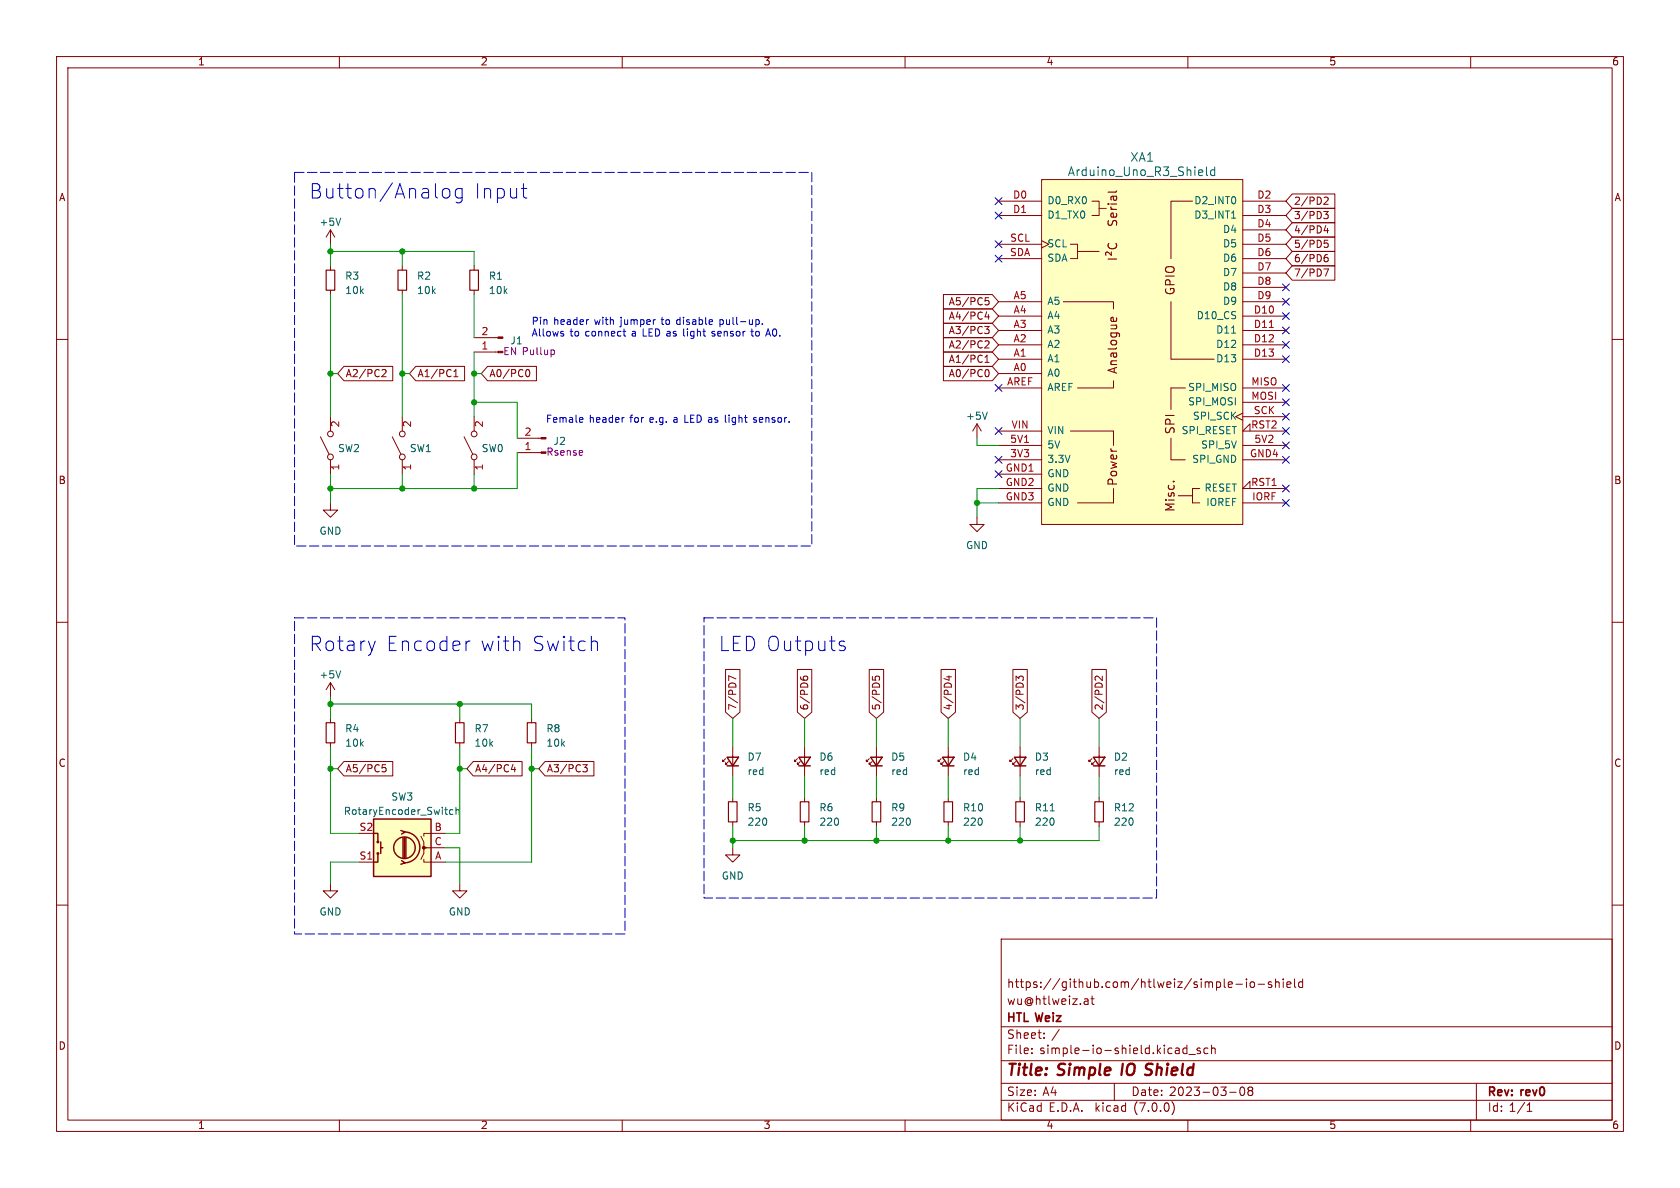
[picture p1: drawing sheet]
<svg xmlns="http://www.w3.org/2000/svg" width="297mm" height="210mm" viewBox="0 0 297 210" stroke-linecap="round" stroke-linejoin="round" font-family="sans-serif">
<g fill="none" stroke="#840000" stroke-width=".18">
<path d="M10 10h277v190h-277zM12 12h273v186h-273zM60 10v2M110 10v2M160 10v2M210 10v2M260 10v2M176.5 35.6h7.6M176.5 38.1h7.6M184.1 31.8h35.6v60.9h-35.6zM193 35.6h1.3v2.5h-1.3M194.3 36.8h1.3"/>
<path d="M210.8 35.6h-3.8v10.1M219.7 35.6h7.6M219.7 38.1h7.6M228.4 36.8h7.6v2.6h-7.6l-1.1-1.3zM228.4 34.3h7.6v2.5h-7.6l-1.1-1.2zM228.4 39.4h7.6v2.5h-7.6l-1.1-1.3zM234 37.4h.8l-.4 .5 .3 .1 .1 .4-.2 .3h-.4M234.1 34.9l.5-.1 .2 .4-.8 .9h.8M234.4 39.9l-.3 .9h.8M10 60h2M58.4 40.6v2.6M58.4 47v.8"/>
<path d="M58.4 51.3v.8M58.4 40.6l-.7 1.3M58.4 40.6l.8 1.3M71.1 47v.8M71.1 51.3v.8M83.8 47v.8M83.8 51.3v.8M83.8 59.7h4.2M166.8 57.1h8.6l1.1 1.3-1.1 1.3h-8.6zM166.8 59.7h8.6l1.1 1.3-1.1 1.2h-8.6zM166.8 52.1h8.6l1.1 1.2-1.1 1.3h-8.6zM166.8 54.6h8.6l1.1 1.3-1.1 1.3h-8.6z"/>
<path d="M174.1 57.7h.8l-.5 .5 .4 .1v.6l-.2 .1-.5-.1M174.2 53.2l.4-.1 .3 .3-.2 .4h-.5M174.2 52.6h.6M174.4 55.1l-.3 .9h.8M174.7 55.6v.8M176.5 58.4h7.6M176.5 55.9h7.6M176.5 53.3h7.6M176.5 43.2h7.6M176.5 45.7h7.6M184.1 42.5l1.3 .7-1.3 .6M188 53.3h8.8v1.3"/>
<path d="M189.2 43.2h1.3v2.5h-1.3M190.5 44.5h3.8M207 53.3v10.2h7.6M219.7 58.4h7.6M219.7 55.9h7.6M219.7 53.3h7.6M219.7 40.6h7.6M219.7 43.2h7.6M219.7 45.7h7.6M219.7 48.3h7.6M219.7 50.8h7.6M228.4 44.4h7.6v2.6h-7.6l-1.1-1.3z"/>
<path d="M228.4 41.9h7.6v2.6h-7.6l-1.1-1.3zM228.4 47h7.6v2.5h-7.6l-1.1-1.2zM234 47.5h.9l-.6 1.3M234.1 43h.5l.2 .2-.1 .5h-.6M234.1 42.5h.6M234.2 45.6l.4-.1 .2 .2-.1 .5h-.5M234.7 45l-.4 .1-.2 .2M234.7 40.4v.8M285 60h2M56.6 77.2l1.6 3.1M58.4 73.7v2.5M60.8 64.8h8.6v2.5h-8.6l-1.1-1.3z"/>
<path d="M67.7 65.3l.4 .1 .2 .3-.8 .9h.8M69.3 77.2l1.6 3.1M71.1 73.7v2.5M73.5 64.8h8.6v2.5h-8.6l-1.1-1.3zM80.2 66.6h.8M80.2 65.7l.4-.4v1.3M82 77.2l1.6 3.1M83.8 73.7v2.5M83.8 62.2h4.2M86.2 64.8h8.6v2.5h-8.6l-1.1-1.3zM91.4 77.5h4.3M93.1 65.4l.1-.1a.68 .68 0 0 1 .5 .7 .68 .68 0 0 1-.5 .6l-.1-.1"/>
<path d="M166.8 64.8h8.6l1.1 1.2-1.1 1.3h-8.6zM166.8 62.2h8.6l1.1 1.3-1.1 1.3h-8.6zM172.7 74.9l-.7 1.3M172.7 74.9v2.6M172.7 74.9l.8 1.3M174.1 64.1h.8M174.1 63.2l.4-.4v1.3M174.2 65.6l.2-.3a.68 .68 0 0 1 .5 .7 .68 .68 0 0 1-.5 .6l-.2-.2M174.2 60.3l.4-.1 .3 .4-.8 .9h.8M176.5 78.7h7.6M176.5 66h7.6M176.5 63.5h7.6"/>
<path d="M176.5 61h7.6M176.5 68.6h7.6M176.5 76.2h7.6M189.2 76.2h7.6zM196.8 67.3v1.3h-6.3M196.8 76.2v2.5M207 77.5v3.8zM207 68.6v3.8zM207 68.6h2.5zM219.7 73l-1.3 .7 1.3 .6M219.7 78.7h7.6M219.7 63.5h7.6"/>
<path d="M219.7 61h7.6M219.7 68.6h7.6M219.7 71.1h7.6M219.7 73.7h7.6M221 76.2v-1.3l-1.3 1.3h7.6M58.4 88.9v1.3h1.3l-1.3 1.2-1.3-1.2h1.3M58.4 81.3v2.5M71.1 81.3v2.5M83.8 81.3v2.5M91.4 80h4.3M172.7 91.4v1.3h1.3l-1.3 1.3-1.3-1.3h1.3M176.5 81.3h7.6"/>
<path d="M176.5 83.8h7.6M176.5 86.4h7.6M176.5 88.9h7.6M190.5 88.9h6.3zM196.8 86.4v2.5M207 81.3h2.5zM208.3 87.6h2.5zM210.8 86.4v2.5zM210.8 88.9h1.3zM210.8 86.4h1.3zM219.7 81.3h7.6M219.7 88.9h7.6"/>
<path d="M221 86.4v-1.3l-1.3 1.3h7.6M10 110h2M128.3 118.3h2.5v7.6l-1.3 1.1-1.2-1.1zM141 118.3h2.5v7.6l-1.3 1.1-1.2-1.1zM141.5 119.6l.1 .4 .2 .2M153.7 118.3h2.5v7.6l-1.3 1.1-1.2-1.1zM154.2 119.6v.6M166.4 118.3h2.5v7.6l-1.3 1.1-1.2-1.1zM167.4 119.6h.8M167.8 119.5v.7l-.9-.3M179.1 118.3h2.5v7.6l-1.3 1.1-1.2-1.1zM193 118.3h2.6v7.6l-1.3 1.1-1.3-1.1z"/>
<path d="M194.9 119.5v.8l-.9-.8-.4 .3 .1 .4M285 110h2M58.4 120.7v2.5M58.4 127v.8M58.4 131.3v.8M58.4 120.7l-.7 1.2M58.4 120.7l.8 1.2M60.8 134.6h8.6v2.6h-8.6l-1.1-1.3zM67.6 135.2h.6M67.7 135.7h.3l.3 .2-.1 .4-.5 .1M81.3 127v.8M81.3 131.3v.8"/>
<path d="M83.7 134.6h8.6v2.6h-8.6l-1.2-1.3zM90.7 135.1l-.3 .9h.8M91 135.6v.8M94 127v.8M94 131.3v.8M96.4 134.6h8.6v2.6h-8.6l-1.2-1.3zM103 135.2h.8l-.4 .5 .4 .1v.4l-.2 .2h-.4M128.3 134.1l-.5 .5v-.2v.2h.2M128.8 134.6l-.5 .5v-.2v.2h.2M129.5 132.1v5.1M130.1 120l-1.3-.5v.8M141 134.1l-.5 .5v-.2v.2h.2"/>
<path d="M141.5 134.6l-.5 .5v-.2v.2h.2M142.1 120.1l-.1-.3 .3-.3 .4 .1v.5M142.2 132.1v5.1M153.7 134.1l-.5 .5v-.2v.2h.2M154.2 134.6l-.5 .5v-.2v.2h.2M154.8 120.2l-.1-.4 .3-.3 .4 .1v.6M154.9 132.1v5.1M166.4 134.1l-.5 .5v-.2v.2h.2M166.9 134.6l-.5 .5v-.2v.2h.2M167.6 132.1v5.1M179.1 134.1l-.5 .5v-.2v.2h.2M179.6 134.6l-.5 .5v-.2v.2h.2"/>
<path d="M180.3 132.1v5.1M180.9 120.1v-.3l-.2-.3-.5 .1-.1 .3-.5-.4v.8M193 134.1l-.5 .5v-.2v.2h.3M193.5 134.6l-.5 .5v-.2v.2h.3M194.3 132.1v5.1M10 160h2M58.4 156.2v1.3h1.3l-1.3 1.3-1.3-1.3h1.3M63.5 152.4h2.5M74.4 147.8l.5 1v1.1h3.8M74.9 151.9v.5h3.8M75.4 149.9h-.5v1l-.5 1M78.7 147.3h-3.8v.5"/>
<path d="M81.3 156.2v1.3h1.2l-1.2 1.3-1.3-1.3h1.3M129.5 149.9v1.2h1.3l-1.3 1.3-1.2-1.3h1.2M129.5 141v.7M129.5 145.3v.8M142.2 141v.7M142.2 145.3v.8M154.9 141v.7M154.9 145.3v.8M167.6 141v.7M167.6 145.3v.8M180.3 141v.7M180.3 145.3v.8"/>
<path d="M194.3 141v.7M194.3 145.3v.8M285 160h2M177 166h108v32h-108zM192.1 176.6l.3 .2v.8M192.4 177.5l-.5 .1M192.4 176.9l-.5 .1M192.9 176.6h.5M193.1 176.1v1.2l.3 .3M217.1 174.3l.3 .3 .4-.1M217.1 173.8l.3-.2h.2l.3 .2v.1l-.8 .2M218.5 174h1.1"/>
<path d="M220.4 173.1v.1M220.4 173.6v1M221.1 173.6h.4l.3 .2v.5l-.3 .3-.4-.1-.1-.2v-.5zM222.4 174h1.2M224.8 173.6h-.4l-.2 .2 .1 .2 .5 .1v.4h-.6M225.5 173.7l.2-.1h.4v1M225.5 173.1v1.5M226.9 173.1v.1M226.9 173.6v1M227.5 174.1l.7-.2-.1-.3h-.4l-.2 .2 .1 .7h.5M228.9 173.1v1.2l.2 .3M230.3 173.6h-.4l-.3 .2v.5l.1 .2h.6"/>
<path d="M230.3 173.1v1.5M60 198v2M110 198v2M160 198v2M177 194.5h108M177 191.5h108M177 187.5h108M177 181.5h108M182.4 186.1v.2M182.4 185.3v.2M184.6 183.4v.2M184.6 182.6v.2"/>
<path d="M197 191.5v3M207.2 194.8a1.74 1.74 0 0 1 0 2.2M209.8 185.3h-.4l-.3 .2v.5l.2 .2h.5M209.8 184.8v1.5M210 198v2M210.2 186.4h1.1M212.2 185.3h-.4l-.2 .2 .1 .2 .5 .1v.4h-.6M213.5 185.3h-.4l-.3 .2v.5l.2 .2h.5M214.2 185.4l.2-.1h.4v1M214.2 184.8v1.5M217.4 193.1h1.1M219.4 192.2h.1a.81 .81 0 0 1 .6 .6 .81 .81 0 0 1-.3 .8l-.1 .1a.81 .81 0 0 1-.6-.7 .81 .81 0 0 1 .3-.8z"/>
<path d="M220.9 192.8l-.3-.3 .3-.3h.3l.3 .2-.3 .4M220.9 192.8l-.3 .3 .1 .4 .2 .2h.3l.3-.3-.1-.5-.2-.1M220.9 192.8h.3M260 198v2M261 191.5v6.5M270 196.5h.8M270 195.4l.4-.4v1.5"/>
<circle cx="58.4" cy="76.7" r=".51"/>
<circle cx="71.1" cy="76.7" r=".51"/>
<circle cx="83.8" cy="76.7" r=".51"/>
<circle cx="58.4" cy="80.8" r=".51"/>
<circle cx="71.1" cy="80.8" r=".51"/>
<circle cx="83.8" cy="80.8" r=".51"/>
</g>
<g fill="none" stroke="#840000" stroke-width=".25">
<path d="M128.5 133.9h2.1l-1.1 1.5zM128.5 135.4h2.1M141.2 133.9h2.1l-1.1 1.5zM141.2 135.4h2.1M153.9 133.9h2.1l-1.1 1.5zM153.9 135.4h2.1M166.6 133.9h2.1l-1.1 1.5zM166.6 135.4h2.1M179.3 133.9h2.1l-1.1 1.5zM179.3 135.4h2.1M193.3 133.9h2l-1 1.5zM193.3 135.4h2"/>
<path d="M66 144.8h10.2v10.1h-10.2zM66 147.3h.8v1.5M66.8 150.9v1.5h-.8M67.3 149.9h.4M67.3 148.8v2.1M70.9 146.8l.7 .3-.6 .3M71 152.1l.6 .4-.7 .3M71.2 148.1v3.5M71.5 147.1a2.73 2.73 0 0 1 2.7 2.7 2.73 2.73 0 0 1-2.7 2.7M71.5 148.1v3.5M71.8 148.1v3.5"/>
<circle cx="66.8" cy="148.8" r=".13"/>
<circle cx="66.8" cy="150.9" r=".13"/>
<circle cx="71.5" cy="149.9" r="1.9"/>
</g>
<g fill="#840000" stroke="#840000" stroke-width=".18">
<path d="M95.7 77.3h.8v.3h-.8z"/>
<path d="M95.7 79.9h.8v.2h-.8z"/>
<path d="M88 59.6h.9v.2h-.9z"/>
<path d="M88 62.1h.9v.3h-.9z"/>
<circle cx="74.9" cy="149.9" r=".25"/>
</g>
<path d="M57.7 47.8h1.5v3.5h-1.5zM70.4 47.8h1.5v3.5h-1.5zM83.1 47.8h1.5v3.5h-1.5zM57.7 127.8h1.5v3.5h-1.5zM80.5 127.8h1.5v3.5h-1.5zM93.2 127.8h1.5v3.5h-1.5zM128.8 141.7h1.5v3.6h-1.5zM141.5 141.7h1.5v3.6h-1.5zM154.2 141.7h1.5v3.6h-1.5zM166.9 141.7h1.5v3.6h-1.5zM179.6 141.7h1.5v3.6h-1.5zM193.5 141.7h1.6v3.6h-1.6z" fill="none" stroke="#840000" stroke-width=".2"/>
<path d="M60.2 38.6l-.4 1.2M213.3 29.5v1.3l.2 .2M214.7 29.5v1.5M214.7 30.1l-.4-.1-.3 .3v.4l.2 .3h.5M217.7 38.6h.8M217.7 58.9h.8M174.5 72.9l-.4 1.2M60.2 118.6l-.4 1.2M80.1 143.2l-.4-.1-.2 .3 .1 .5h.5M80.6 143.3l.2-.2 .3 .1 .1 .8M80.6 142.7v1.3" fill="none" stroke="#006464" stroke-width=".18"/>
<g fill="#ffffc2" stroke="#ffffc2" stroke-width=".18">
<path d="M184.1 31.8h35.6v60.9h-35.6z"/>
<path d="M66 144.8h10.2v10.1h-10.2z"/>
</g>
<g fill="none" stroke="#840000" stroke-width=".19">
<path d="M195.9 36.1h.1M196 39l-.1 .6 .3 .2 .3-.1 .3-.7h.5l.1 .3-.1 .5M196.4 36.6l.1 .3 .2 .1M196.4 37h1M196.4 36.1h1M196.8 34.7v.5a.3 .3 0 0 0 .3 .2 .3 .3 0 0 0 .3-.2l-.1-.5M197.3 37.7l.1 .5-.2 .2-.7-.1v-.6h.3l.1 .7M197.4 34.7l-.9 .1v.5M197.4 33.7l-.2 .3h-1.3M195.9 45.8h1.5M196 43a.61 .61 0 0 0 0 .8 .61 .61 0 0 0 .8 .2 .57 .57 0 0 0 .5-.3 .57 .57 0 0 0 0-.7M196.4 56.6l.1-.4 .3-.1 .1 .7"/>
<path d="M196.5 44.6v.5l-.5-.5a.31 .31 0 0 0-.5 .2v.3M197.3 56.2l.1 .4M207.4 85.1h.2"/>
</g>
<path d="M97.5 61.9h.3l.2 .2v.5l-.5 .1" fill="none" stroke="#840084" stroke-width=".18"/>
<g fill="none" stroke="#0000c2" stroke-width=".18">
<path d="M78.4 33.4a.69 .69 0 0 1 1.1 .4v.7a.69 .69 0 0 1-.6 .5 .69 .69 0 0 1-.7-.5v-.7zM81.7 33.4l-.7-.1-.5 .5v.7l.2 .4 .3 .1 .7-.1M81.7 33.3v2.1a.69 .69 0 0 1-1.1 .3M92.2 33.3h.9M92.7 34.9l.4 .1M99.6 59.1v.3M103.9 56.5h.2M110.3 59.2l.3 .2M125.9 59.4h.1M126 58.6l-.1 .1 .1 .3M132.9 58.1v1.1l.2 .2M134 56.5l.2 .3v.3l-.2 .3"/>
<path d="M134.8 57.2v.2M135.4 59.4l.4-1.3 .4 1.3M135.5 59.1h.6M102.9 73.8l.2 .3-.7 .1M103 74.6l-.1 .1M110.2 73.8h.1M133.2 74.6l.4 .1M133.6 73.8l-.4 .2 .1 .2h.3M66.3 113.3l-.6 1.7M83.1 113.3h-.2l-.4 .3M104.9 113.3h.4l.3 .4v1.3M148.7 113.3l.6 .1"/>
<path d="M148.7 114.2l.6 .1 .1 .4-.3 .3h-.5"/>
</g>
<path d="M52.1 30.5h91.4v66h-91.4v-66M52.1 109.2h58.4v55.9h-58.4v-55.9M124.5 109.2h80v49.6h-80v-49.6" fill="none" stroke="#0000c2" stroke-width=".18" stroke-dasharray="1.7 .6"/>
<g fill="none" stroke="#009600" stroke-width=".18">
<path d="M58.4 44.5h25.4v2.5M58.4 43.2v3.8M58.4 52.1v21.6M71.1 44.5v2.5M71.1 52.1v21.6M83.8 52.1v7.6M58.4 66h1.3M71.1 66h1.3M83.8 66h1.3M83.8 62.2v11.5M83.8 71.1h7.6v6.4M172.7 77.5v1.2h3.8"/>
<path d="M58.4 83.8v5.1M71.1 83.8v2.6M83.8 83.8v2.6M91.4 80v6.4h-33M172.7 88.9h3.8M176.5 86.4h-3.8v5M58.4 135.9h1.3M58.4 123.2v3.8M58.4 132.1v15.2h5.1M58.4 124.5h35.6v2.5M81.3 135.9h1.2M81.3 124.5v2.5"/>
<path d="M81.3 132.1v15.2h-2.6M94 135.9h1.2M94 132.1v20.3h-15.3M129.5 127v5.1M129.5 137.2v3.8M142.2 127v5.1M142.2 137.2v3.8M154.9 127v5.1M154.9 137.2v3.8M167.6 127v5.1M167.6 137.2v3.8M180.3 127v5.1"/>
<path d="M180.3 137.2v3.8M194.3 127v5.1M194.3 137.2v3.8M63.5 152.4h-5.1v3.8M78.7 149.9h2.6v6.3M129.5 146.1v3.8M142.2 146.1v2.5M154.9 146.1v2.5M167.6 146.1v2.5M180.3 146.1v2.5M194.3 146.1v2.5h-64.8"/>
</g>
<g fill="none" stroke="#000084" stroke-width=".18">
<path d="M175.9 37.5l1.2 1.2M175.9 35l1.2 1.2M177.1 37.5l-1.2 1.2M177.1 35l-1.2 1.2M175.9 42.6l1.2 1.2M175.9 45.1l1.2 1.2M177.1 42.6l-1.2 1.2M177.1 45.1l-1.2 1.2M226.7 57.8l1.2 1.2M226.7 55.3l1.2 1.2M226.7 52.7l1.2 1.2M226.7 50.2l1.2 1.2"/>
<path d="M227.9 57.8l-1.2 1.2M227.9 55.3l-1.2 1.2M227.9 52.7l-1.2 1.2M227.9 50.2l-1.2 1.2M175.9 75.6l1.2 1.2M175.9 68l1.2 1.2M177.1 75.6l-1.2 1.2M177.1 68l-1.2 1.2M226.7 70.5l1.2 1.2M226.7 78.1l1.2 1.2M226.7 60.4l1.2 1.2M226.7 62.9l1.2 1.2"/>
<path d="M226.7 73.1l1.2 1.2M226.7 75.6l1.2 1.2M226.7 68l1.2 1.2M227.9 70.5l-1.2 1.2M227.9 78.1l-1.2 1.2M227.9 60.4l-1.2 1.2M227.9 62.9l-1.2 1.2M227.9 73.1l-1.2 1.2M227.9 75.6l-1.2 1.2M227.9 68l-1.2 1.2M175.9 80.7l1.2 1.2M175.9 83.2l1.2 1.2"/>
<path d="M177.1 80.7l-1.2 1.2M177.1 83.2l-1.2 1.2M226.7 80.7l1.2 1.2M226.7 85.8l1.2 1.2M226.7 88.3l1.2 1.2M227.9 80.7l-1.2 1.2M227.9 85.8l-1.2 1.2M227.9 88.3l-1.2 1.2"/>
</g>
<g fill="#009600" stroke="#009600" stroke-width=".18">
<circle cx="71.1" cy="66" r=".46"/>
<circle cx="58.4" cy="66" r=".46"/>
<circle cx="71.1" cy="44.5" r=".46"/>
<circle cx="83.8" cy="66" r=".46"/>
<circle cx="83.8" cy="71.1" r=".46"/>
<circle cx="58.4" cy="44.5" r=".46"/>
<circle cx="58.4" cy="135.9" r=".46"/>
<circle cx="81.3" cy="135.9" r=".46"/>
<circle cx="167.6" cy="148.6" r=".46"/>
<circle cx="180.3" cy="148.6" r=".46"/>
<circle cx="142.2" cy="148.6" r=".46"/>
<circle cx="154.9" cy="148.6" r=".46"/>
<circle cx="58.4" cy="86.4" r=".46"/>
<circle cx="58.4" cy="124.5" r=".46"/>
<circle cx="71.1" cy="86.4" r=".46"/>
<circle cx="83.8" cy="86.4" r=".46"/>
<circle cx="81.3" cy="124.5" r=".46"/>
<circle cx="94" cy="135.9" r=".46"/>
<circle cx="129.5" cy="148.6" r=".46"/>
<circle cx="172.7" cy="88.9" r=".46"/>
</g>
<g font-size="3.5" fill="#0000c2">
<text x="54.6" y="35.6">Button/Analog</text>
<text x="83.7" y="35.6">Input</text>
<text x="54.6" y="115.6">Rotary</text>
<text x="68.1" y="115.6">Encoder</text>
<text x="84.6" y="115.6">with</text>
<text x="93.6" y="115.6">Switch</text>
<text x="127" y="115.6">LED Outputs</text>
</g>
<g font-size="2.8" fill="#840000">
<text x="178" y="190.8">Title:</text>
<text x="187.1" y="190.8">Simple</text>
<text x="199" y="190.8">IO Shield</text>
</g>
<g font-size="2.1" fill="#006464">
<text x="199.8" y="28.9">XA1</text>
<text x="188.7" y="31.4">Arduino_Uno_R3_Shield</text>
</g>
<g font-size="2.1" fill="#840000">
<text x="208" y="52.3" transform="rotate(-90 208 52.3)">GPIO</text>
<text x="197.9" y="66.2" transform="rotate(-90 197.9 66.2)">Analogue</text>
<text x="208" y="76.9" transform="rotate(-90 208 76.9)">SPI</text>
<text x="197.9" y="86" transform="rotate(-90 197.9 86)">Power</text>
<text x="208" y="90.6" transform="rotate(-90 208 90.6)">Misc.</text>
<text x="178" y="177.9">wu@htlweiz.at</text>
<text x="178" y="174.9">https://github.com/htlweiz/simple-io-shield</text>
<text x="178" y="183.9">Sheet:</text>
<text x="178" y="181.1">HTL Weiz</text>
<text x="185.9" y="183.9">/</text>
<text x="178" y="186.6">File:</text>
<text x="183.8" y="186.6">simple-io-shield.kicad_sch</text>
<text x="178" y="196.8">KiCad</text>
<text x="178" y="194">Size:</text>
<text x="184.3" y="194">A4</text>
<text x="185.4" y="196.8">E.D.A.</text>
<text x="193.7" y="196.8">kicad</text>
<text x="200" y="194">Date:</text>
<text x="200.6" y="196.8">(7.0.0)</text>
<text x="206.7" y="194">2023-03-08</text>
<text x="263" y="194.2">Rev:</text>
<text x="263" y="196.8">Id: 1/1</text>
<text x="269" y="194.2">rev0</text>
</g>
<g font-size="1.8" fill="#840000">
<text x="35" y="11.8">1</text>
<text x="85" y="11.8">2</text>
<text x="135" y="11.8">3</text>
<text x="185" y="11.8">4</text>
<text x="235" y="11.8">5</text>
<text x="285" y="11.8">6</text>
<text x="10.4" y="35.8">A</text>
<text x="285.4" y="35.8">A</text>
<text x="228.8" y="39">3/PD3</text>
<text x="228.8" y="36.5">2/PD2</text>
<text x="228.8" y="41.6">4/PD4</text>
<text x="228.8" y="46.6">6/PD6</text>
<text x="228.8" y="44.1">5/PD5</text>
<text x="228.8" y="49.2">7/PD7</text>
<text x="167.6" y="59.3">A3/PC3</text>
<text x="167.6" y="54.3">A5/PC5</text>
<text x="167.6" y="56.8">A4/PC4</text>
<text x="167.6" y="61.9">A2/PC2</text>
<text x="167.6" y="64.4">A1/PC1</text>
<text x="61.1" y="67">A2/PC2</text>
<text x="73.8" y="67">A1/PC1</text>
<text x="86.5" y="67">A0/PC0</text>
<text x="167.6" y="67">A0/PC0</text>
<text x="10.3" y="85.8">B</text>
<text x="285.3" y="85.8">B</text>
<text x="130.5" y="125.6" transform="rotate(-90 130.5 125.6)">7/PD7</text>
<text x="143.2" y="125.6" transform="rotate(-90 143.2 125.6)">6/PD6</text>
<text x="155.9" y="125.6" transform="rotate(-90 155.9 125.6)">5/PD5</text>
<text x="168.6" y="125.6" transform="rotate(-90 168.6 125.6)">4/PD4</text>
<text x="181.3" y="125.6" transform="rotate(-90 181.3 125.6)">3/PD3</text>
<text x="195.2" y="125.6" transform="rotate(-90 195.2 125.6)">2/PD2</text>
<text x="10.3" y="135.8">C</text>
<text x="61.1" y="136.8">A5/PC5</text>
<text x="84" y="136.8">A4/PC4</text>
<text x="96.7" y="136.8">A3/PC3</text>
<text x="285.3" y="135.8">C</text>
<text x="10.3" y="185.8">D</text>
<text x="285.3" y="185.8">D</text>
<text x="35" y="199.8">1</text>
<text x="85" y="199.8">2</text>
<text x="135" y="199.8">3</text>
<text x="185" y="199.8">4</text>
<text x="235" y="199.8">5</text>
<text x="285" y="199.8">6</text>
</g>
<g font-size="1.8" fill="#a90000">
<text x="179" y="35.3">D0</text>
<text x="222.2" y="35.3">D2</text>
<text x="179" y="37.8">D1</text>
<text x="222.2" y="37.8">D3</text>
<text x="222.2" y="40.4">D4</text>
<text x="178.5" y="45.5">SDA</text>
<text x="178.5" y="42.9">SCL</text>
<text x="222.2" y="42.9">D5</text>
<text x="222.2" y="45.5">D6</text>
<text x="179.1" y="53.1">A5</text>
<text x="222.2" y="48">D7</text>
<text x="222.2" y="50.5">D8</text>
<text x="222.2" y="53.1">D9</text>
<text x="85.1" y="59.4">2</text>
<text x="179.1" y="58.2">A3</text>
<text x="179.1" y="55.6">A4</text>
<text x="221.6" y="55.6">D10</text>
<text x="221.6" y="58.2">D11</text>
<text x="85.1" y="62">1</text>
<text x="179.1" y="65.8">A0</text>
<text x="179.1" y="63.2">A1</text>
<text x="179.1" y="60.7">A2</text>
<text x="221.6" y="60.7">D12</text>
<text x="221.6" y="63.2">D13</text>
<text x="178" y="68.3">AREF</text>
<text x="221.2" y="68.3">MISO</text>
<text x="221.2" y="70.9">MOSI</text>
<text x="60.3" y="75.6" transform="rotate(-90 60.3 75.6)">2</text>
<text x="73" y="75.6" transform="rotate(-90 73 75.6)">2</text>
<text x="85.7" y="75.6" transform="rotate(-90 85.7 75.6)">2</text>
<text x="92.7" y="77.2">2</text>
<text x="178.8" y="75.9">VIN</text>
<text x="221.1" y="75.9">RST2</text>
<text x="221.6" y="73.4">SCK</text>
<text x="60.3" y="83.2" transform="rotate(-90 60.3 83.2)">1</text>
<text x="73" y="83.2" transform="rotate(-90 73 83.2)">1</text>
<text x="85.7" y="83.2" transform="rotate(-90 85.7 83.2)">1</text>
<text x="92.7" y="79.8">1</text>
<text x="177.7" y="83.6">GND1</text>
<text x="178.5" y="81">3V3</text>
<text x="178.5" y="78.5">5V1</text>
<text x="220.9" y="81">GND4</text>
<text x="221.7" y="78.5">5V2</text>
<text x="177.7" y="86.1">GND2</text>
<text x="177.7" y="88.6">GND3</text>
<text x="221.1" y="86.1">RST1</text>
<text x="221.3" y="88.6">IORF</text>
<text x="63.5" y="147.1">S2</text>
<text x="76.8" y="147.1">B</text>
<text x="76.8" y="149.6">C</text>
<text x="63.5" y="152.1">S1</text>
<text x="76.9" y="152.1">A</text>
</g>
<g font-size="1.8" fill="#006464">
<text x="56.4" y="40.2">+5V</text>
<text x="185.2" y="36.4">D0_RX0</text>
<text x="185.2" y="38.9">D1_TX0</text>
<text x="211" y="36.4">D2_INT0</text>
<text x="211" y="38.9">D3_INT1</text>
<text x="216.1" y="41.5">D4</text>
<text x="185.2" y="44">SCL</text>
<text x="185.2" y="46.5">SDA</text>
<text x="216.1" y="44">D5</text>
<text x="216.1" y="46.5">D6</text>
<text x="61" y="49.7">R3</text>
<text x="61" y="52.3">10k</text>
<text x="73.7" y="49.7">R2</text>
<text x="73.7" y="52.3">10k</text>
<text x="86.4" y="49.7">R1</text>
<text x="86.4" y="52.3">10k</text>
<text x="216.1" y="49.1">D7</text>
<text x="216.1" y="51.6">D8</text>
<text x="185.2" y="59.2">A3</text>
<text x="185.2" y="56.7">A4</text>
<text x="185.2" y="54.2">A5</text>
<text x="211.4" y="56.7">D10_CS</text>
<text x="214.9" y="59.2">D11</text>
<text x="216.1" y="54.2">D9</text>
<text x="90.2" y="61.2">J1</text>
<text x="185.2" y="64.3">A1</text>
<text x="185.2" y="61.8">A2</text>
<text x="214.9" y="61.8">D12</text>
<text x="214.9" y="64.3">D13</text>
<text x="185.2" y="66.9">A0</text>
<text x="185.2" y="69.4">AREF</text>
<text x="209.9" y="69.4">SPI_MISO</text>
<text x="209.9" y="71.9">SPI_MOSI</text>
<text x="170.7" y="74.5">+5V</text>
<text x="185.2" y="77">VIN</text>
<text x="208.8" y="77">SPI_RESET</text>
<text x="210.8" y="74.5">SPI_SCK</text>
<text x="59.7" y="80.2">SW2</text>
<text x="72.4" y="80.2">SW1</text>
<text x="85.1" y="80.2">SW0</text>
<text x="185.2" y="82.1">3.3V</text>
<text x="185.2" y="79.6">5V</text>
<text x="210.6" y="82.1">SPI_GND</text>
<text x="212.2" y="79.6">SPI_5V</text>
<text x="185.2" y="84.6">GND</text>
<text x="185.2" y="87.2">GND</text>
<text x="185.2" y="89.7">GND</text>
<text x="212.8" y="87.2">RESET</text>
<text x="213.1" y="89.7">IOREF</text>
<text x="56.4" y="94.8">GND</text>
<text x="170.7" y="97.3">GND</text>
<text x="56.4" y="120.2">+5V</text>
<text x="61" y="129.7">R4</text>
<text x="83.8" y="129.7">R7</text>
<text x="96.5" y="129.7">R8</text>
<text x="61" y="132.3">10k</text>
<text x="83.8" y="132.3">10k</text>
<text x="96.5" y="132.3">10k</text>
<text x="132.1" y="134.7">D7</text>
<text x="132.1" y="137.3">red</text>
<text x="144.8" y="134.7">D6</text>
<text x="144.8" y="137.3">red</text>
<text x="157.5" y="134.7">D5</text>
<text x="157.5" y="137.3">red</text>
<text x="170.2" y="134.7">D4</text>
<text x="170.2" y="137.3">red</text>
<text x="182.9" y="134.7">D3</text>
<text x="182.9" y="137.3">red</text>
<text x="196.9" y="134.7">D2</text>
<text x="196.9" y="137.3">red</text>
<text x="69.1" y="141.8">SW3</text>
<text x="132.1" y="143.7">R5</text>
<text x="144.8" y="143.7">R6</text>
<text x="157.5" y="143.7">R9</text>
<text x="170.2" y="143.7">R10</text>
<text x="182.9" y="143.7">R11</text>
<text x="196.9" y="143.7">R12</text>
<text x="60.7" y="144.3">RotaryEncoder_Switch</text>
<text x="132.1" y="146.2">220</text>
<text x="144.8" y="146.2">220</text>
<text x="157.5" y="146.2">220</text>
<text x="170.2" y="146.2">220</text>
<text x="182.9" y="146.2">220</text>
<text x="196.9" y="146.2">220</text>
<text x="127.5" y="155.8">GND</text>
<text x="56.4" y="162.1">GND</text>
<text x="79.3" y="162.1">GND</text>
</g>
<g font-size="1.8" fill="#0000c2">
<text x="94" y="57.6">Pin</text>
<text x="94" y="59.7">Allows</text>
<text x="97.9" y="57.6">header</text>
<text x="100.8" y="59.7">to</text>
<text x="103.6" y="59.7">connect</text>
<text x="105.2" y="57.6">with</text>
<text x="109.9" y="57.6">jumper</text>
<text x="111.9" y="59.7">a LED as light</text>
<text x="117.3" y="57.6">to</text>
<text x="120" y="57.6">disable</text>
<text x="126.5" y="59.7">sensor</text>
<text x="127.7" y="57.6">pull-up.</text>
<text x="133.6" y="59.7">to</text>
<text x="136.4" y="59.7">A0.</text>
<text x="96.5" y="74.9">Female</text>
<text x="104.2" y="74.9">header</text>
<text x="111.5" y="74.9">for</text>
<text x="115" y="74.9">e.g.</text>
<text x="119.4" y="74.9">a LED as light</text>
<text x="134" y="74.9">sensor.</text>
</g>
<g font-size="1.8" fill="#840084">
<text x="88.9" y="63.1">EN Pullup</text>
<text x="96.5" y="80.8">Rsense</text>
<text x="97.8" y="78.9">J2</text>
</g>
</svg>
